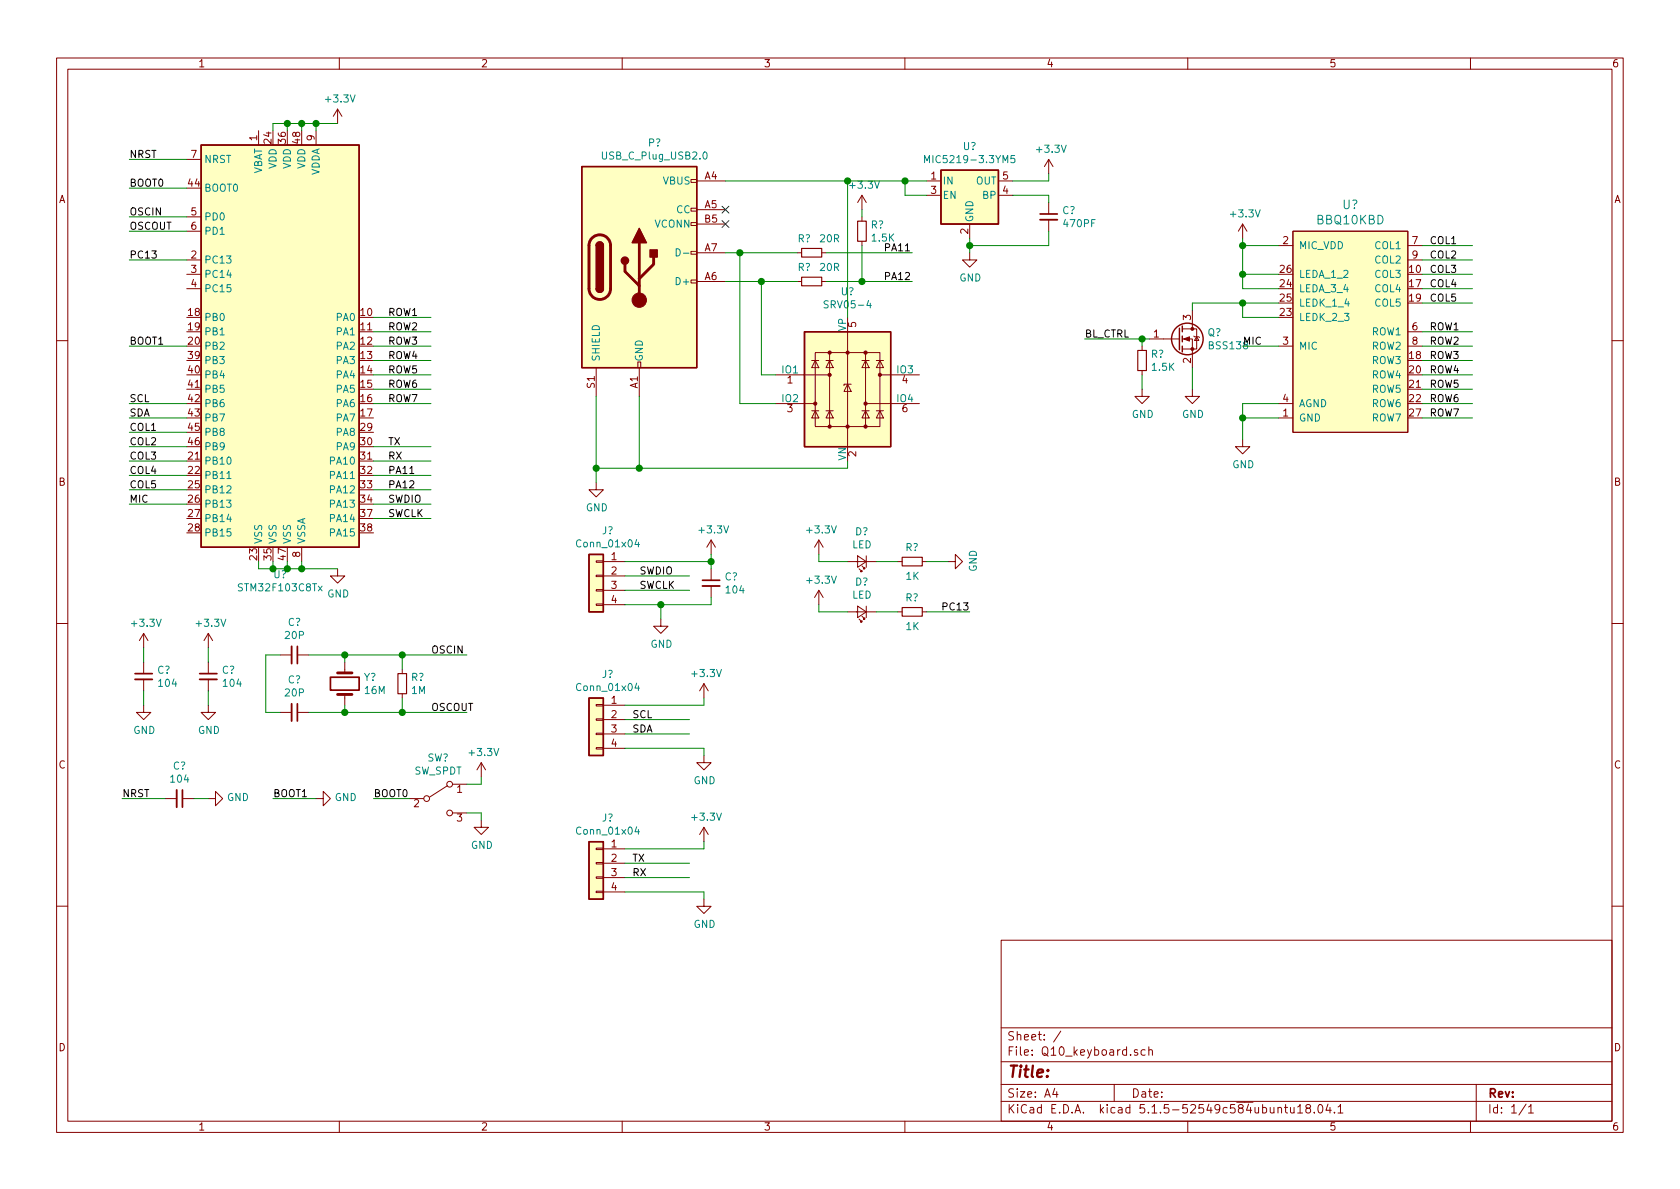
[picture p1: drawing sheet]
<svg xmlns="http://www.w3.org/2000/svg" width="297mm" height="210mm" viewBox="0 0 297 210" stroke-linecap="round" stroke-linejoin="round" font-family="sans-serif">
<g fill="none" stroke="#840000" stroke-width=".18">
<path d="M10 10.3h277v189.9h-277zM12 12.2h273v186.1h-273zM59.7 19.3l-.8 1.3M59.7 19.3v2.5M59.7 19.3l.8 1.3M60 10.3v1.9M110 10.3v1.9M160 10.3v1.9M210 10.3v1.9M260 10.3v1.9M33 28.2h2.6M33 38.3h2.6"/>
<path d="M45.7 23.1v2.5M55.9 23.1v2.5M122.2 39.4h1v.5h-1zM122.2 36.8h1v.5h-1zM122.2 31.7h1v.6h-1zM123.2 32h5.1M123.2 37.1h5.1M123.2 39.6h5.1M152.4 34.5v2.6M152.4 38.3v.8M152.4 34.5l-.8 1.3M152.4 34.5l.8 1.3"/>
<path d="M163.8 32h2.6M163.8 34.5h2.6M171.4 39.6v2.6M176.5 32h2.6M176.5 34.5h2.6M185.4 28.2l-.7 1.3M185.4 28.2v2.5M185.4 35.8v2M185.4 38.9v2M185.4 28.2l.8 1.3M219.7 39.6l-.8 1.3M219.7 39.6v2.6"/>
<path d="M219.7 39.6l.8 1.3M33 46h2.6M33 48.5h2.6M33 51h2.6M33 40.9h2.6M122.2 49.5h1v.5h-1zM122.2 44.4h1v.6h-1zM123.2 49.8h5.1M123.2 44.7h5.1M141 49.8h.7M141 44.7h.7M145.3 49.8h.7"/>
<path d="M145.3 44.7h.7M149.9 58.7v20.3M152.4 42.7v.7M171.4 44.7v1.3h1.3l-1.3 1.2-1.2-1.2h1.2M203.2 59.9h5.3M209 59.9h1.8v5.1M209 58.2h2.6v3.5h-2.6M210.8 54.9v3.3M211.1 59.4l.1 .2h.8l.1 .1M211.6 59.6l.4 .6h-.8zM226.1 43.4h2.5M228.6 40.9h20.3v35.5h-20.3z"/>
<path d="M248.9 43.4h2.6M248.9 58.7h2.6M248.9 46h2.6M10 60.2h2M105.4 65v5.1M112.8 64h.5v1h-.5zM113 65v5.1M137.2 71.4h6.9M137.2 66.3h9.5M143.5 72.6h1.3M143.5 63.7h1.3M144.1 62.4h11.5v13h-11.5z"/>
<path d="M144.1 72.6l.7 1.3h-1.3zM144.1 63.7l.7 1.3h-1.3zM146 72.6h1.3M146 63.7h1.3M146.7 72.6l.6 1.3h-1.3zM146.7 63.7l.6 1.3h-1.3zM146.7 62.4v13M149.9 67.9l.6 1.3h-1.3zM150.5 67.9h-1.3v.3M152.4 72.6h1.3M152.4 63.7h1.3M153 72.6l.7 1.3h-1.3z"/>
<path d="M153 63.7l.7 1.3h-1.3zM153 71.4h9.6M153 62.4v13M154.9 72.6h1.3M154.9 63.7h1.3M155.6 72.6l.6 1.3h-1.3zM155.6 63.7l.6 1.3h-1.3zM155.6 66.3h7M201.9 68.8v1.3h1.3l-1.3 1.3-1.2-1.3h1.2M201.9 61.2v.8M201.9 65.5v.8M210.8 68.8v1.3h1.3l-1.3 1.3-1.3-1.3h1.3"/>
<path d="M219.7 77.7v1.3h1.3l-1.3 1.3-1.3-1.3h1.3M226.1 73.9h2.5M226.1 61.2h2.5M226.1 71.4h2.5M248.9 61.2h2.6M285 60.2h2M53.3 96.8v2.5M105.4 99.2h1.3v.2h-1.3zM105.4 85.3v1.3h1.3l-1.3 1.3-1.3-1.3h1.3M106.7 99.3h3.8M125.7 95.5v2.5M125.7 95.5l-.7 1.3"/>
<path d="M125.7 95.5l.8 1.3M144.8 95.5v2.5M144.8 95.5l-.8 1.3M144.8 95.5l.7 1.3M149.9 99.3h5M151.6 98.3l1.6 1-1.6 1zM153.2 98.3v2M158.7 99.3h.8M163.1 99.3h.7M167.6 99.3h1.3v-1.3l1.3 1.3-1.3 1.3v-1.3M10 110.3h2M25.4 112v2.5"/>
<path d="M25.4 117.1v2M25.4 112l-.8 1.3M25.4 112l.8 1.3M36.8 112l-.7 1.3M36.8 112v2.5M36.8 117.1v2M36.8 112l.8 1.3M49.5 115.8h2.1M52.6 115.8h2M59.7 100.6v1.2h1.3l-1.3 1.3-1.3-1.3h1.3M61 117.1v1.9M71.1 118.4v.7"/>
<path d="M105.4 106.8h1.3v.3h-1.3zM105.4 104.3h1.3v.2h-1.3zM105.4 101.7h1.3v.3h-1.3zM106.7 101.8h3.8M106.7 104.4h3.8M106.7 106.9h3.8M116.8 109.5v1.2h1.3l-1.3 1.3-1.2-1.3h1.2M125.7 100.6v2M125.7 103.6v2.1M144.8 104.4l-.8 1.3M144.8 104.4v2.5M144.8 104.4l.7 1.3"/>
<path d="M149.9 108.2h5M151.6 107.2l1.6 1-1.6 1zM151.9 109.5l.5 .5h-.3h.3v-.3M151.9 100.6l.5 .5h-.3h.3v-.3M152.4 109l.5 .5h-.2h.2v-.3M152.4 100.1l.5 .5h-.2h.2v-.3M153.2 107.2v2M158.7 108.2h.8M163.1 108.2h.7M285 110.3h2M25.4 124.7v1.3h1.3l-1.3 1.2-1.3-1.2h1.3M25.4 120.1v2.1"/>
<path d="M36.8 124.7v1.3h1.3l-1.3 1.2-1.2-1.2h1.2M36.8 120.1v2.1M49.5 126h2.1M52.6 126h2M61 122.8v1.9M71.1 122.7v.7M79.1 138.9l-3.2 2.1M80 138.7h2.5M85.1 134.9l-.8 1.2M85.1 134.9v2.5M85.1 134.9l.8 1.2M105.4 132.2h1.3v.3h-1.3z"/>
<path d="M105.4 129.7h1.3v.2h-1.3zM105.4 124.6h1.3v.2h-1.3zM105.4 127.1h1.3v.3h-1.3zM106.7 124.7h3.8M106.7 127.2h3.8M106.7 129.8h3.8M106.7 132.3h3.8M124.5 133.6v1.3h1.2l-1.2 1.2-1.3-1.2h1.3M124.5 120.9l-.8 1.3M124.5 120.9v2.5M124.5 120.9l.7 1.3M29.2 141.2h2"/>
<path d="M32.3 141.2h2M36.8 141.2h1.3v-1.3l1.3 1.3-1.3 1.3v-1.3M55.9 141.2h1.2v-1.3l1.3 1.3-1.3 1.3v-1.3M72.4 141.2h2.5M80 143.8h2.5M85.1 145v1.3h1.3l-1.3 1.3-1.3-1.3h1.3M105.4 157.6h1.3v.3h-1.3zM105.4 155.1h1.3v.2h-1.3zM105.4 150h1.3v.2h-1.3zM105.4 152.5h1.3v.3h-1.3zM106.7 150.1h3.8M106.7 152.6h3.8"/>
<path d="M106.7 155.2h3.8M106.7 157.7h3.8M124.5 159v1.3h1.2l-1.2 1.2-1.3-1.2h1.3M124.5 146.3v2.5M124.5 146.3l-.8 1.3M124.5 146.3l.7 1.3M10 160.2h2M177 166.3h108v32h-108zM285 160.2h2M60 198.3v1.9M110 198.3v1.9M160 198.3v1.9"/>
<path d="M177 194.8h108M177 191.8h108M177 187.8h108M177 181.8h108M186.5 192.5l-.4 1h1M186.8 193v1M187.6 182.3l-1.3 2M197 191.8v3M201.1 185.7l-.3-.1-.2 .2v.2l.5 .2v.3h-.5M202.5 185.7l-.4-.1-.3 .3v.6l.3 .1 .4-.1M203.1 185.7l.2-.1 .4 .1 .1 .9M203.1 185.1v1.5"/>
<path d="M210 198.3v1.9M226 196l.2-.2 .3 .1 .1 .9M227.1 195.8h.6M227.3 195.3v1.3l.4 .2M228.2 195.8v.9l.4 .1 .2-.1M228.8 195.8v1M229.4 195.8l.5-.5v1.5M229.4 196.8h.9M231.2 196l-.3-.2v-.3a.48 .48 0 0 1 .7-.1l.1 .2-.1 .3-.6 .1-.1 .3v.4l.3 .1 .4-.1 .1-.2v-.2l-.3-.3M232.4 196.7v.1M233.1 195.5l.3-.2a.8 .8 0 0 1 .5 .8 .8 .8 0 0 1-.5 .7l-.3-.1-.1-.4zM234.8 195.2l-.4 1.1h1"/>
<path d="M235.2 195.8v1M235.9 196.7v.1M236.6 195.8l.4-.5v1.5M236.6 196.8h.8M260 198.3v1.9M261 191.8v6.5M269.8 195.2l-1.2 2M270.3 195.8l.4-.5v1.5M270.3 196.8h.8"/>
<circle cx="79.5" cy="138.7" r=".51"/>
<circle cx="75.4" cy="141.2" r=".51"/>
<circle cx="79.5" cy="143.8" r=".51"/>
</g>
<path d="M183.9 38.9h3M51.6 114.3v3M124.2 103.6h3.1M23.9 120.1h3M31.2 139.7v3M35.3 120.1h3.1M51.6 124.5v3" fill="none" stroke="#840000" stroke-width=".33"/>
<path d="M183.9 37.8h3M23.9 119.1h3M35.3 119.1h3.1M52.6 114.3v3M58.4 119.8h5.1v2.2h-5.1zM124.2 102.6h3.1M32.3 139.7v3M52.6 124.5v3" fill="none" stroke="#840000" stroke-width=".3"/>
<path d="M151.6 39.1h1.6v3.6h-1.6zM141.7 49h3.6v1.5h-3.6zM141.7 43.9h3.6v1.6h-3.6zM201.2 62h1.5v3.5h-1.5zM159.5 98.5h3.6v1.6h-3.6zM70.4 119.1h1.5v3.6h-1.5zM159.5 107.4h3.6v1.6h-3.6z" fill="none" stroke="#840000" stroke-width=".2"/>
<g fill="#ffffc2" stroke="#ffffc2" stroke-width=".18">
<path d="M104.1 123.4h2.6v10.2h-2.6z"/>
<path d="M166.4 30.1h10.1v9.5h-10.1z"/>
<path d="M228.6 40.9h20.3v35.5h-20.3z"/>
<path d="M142.2 58.7h15.3v20.3h-15.3z"/>
<path d="M102.9 29.5h20.3v35.5h-20.3z"/>
<path d="M104.1 98h2.6v10.2h-2.6z"/>
<path d="M35.6 25.6h27.9v71.2h-27.9z"/>
<path d="M104.1 148.8h2.6v10.2h-2.6z"/>
</g>
<g fill="none" stroke="#840000" stroke-width=".25">
<path d="M35.6 25.6h27.9v71.2h-27.9zM102.9 29.5h20.3v35.5h-20.3zM166.4 30.1h10.1v9.5h-10.1zM105.4 51a.63 .63 0 0 0 .6 .7 .63 .63 0 0 0 .7-.7M105.4 43.4a.63 .63 0 0 1 .6-.6 .63 .63 0 0 1 .7 .6M142.2 58.7h15.3v20.3h-15.3zM208.5 58v3.8M209 57.7v1M209 59.4v1M209 61.2v1M104.1 98h2.6v10.2h-2.6zM104.1 123.4h2.6v10.2h-2.6z"/>
<path d="M104.1 148.8h2.6v10.2h-2.6z"/>
<circle cx="209.9" cy="59.9" r="2.79"/>
</g>
<g fill="none" stroke="#008484" stroke-width=".18">
<path d="M124.4 27l.2-.1a.67 .67 0 0 1 .4 .6 .67 .67 0 0 1-.4 .6l-.3-.4zM163.5 28.8v-1.3l.4 .9 .4-.9v1.3M179.4 27.5h-.6l-.1 .6 .2-.1 .5 .1v.5l-.2 .2-.5-.2M119.6 44a.64 .64 0 0 1 .7 .6 .64 .64 0 0 1-.7 .7zM120.8 44.8h1M146.4 53.3l-.5-.1-.2 .2 .1 .3 .6 .3v.3l-.2 .2-.5-.1M153.6 53.1l-.3 .9h.8M40.1 84.6h.7M112.6 95.4l-.3 .9h.8M112.9 95.9v.8M112.6 120.8l-.3 .9h.8M112.9 121.3v.8"/>
<path d="M112.6 146.2l-.3 .9h.8M112.9 146.7v.8"/>
</g>
<g fill="#840000" stroke="#840000" stroke-width=".18">
<path d="M209.3 59.9l1-.3v.7z"/>
<circle cx="210.8" cy="61.7" r=".25"/>
<circle cx="210.8" cy="58.2" r=".25"/>
<circle cx="144.1" cy="71.4" r=".28"/>
<circle cx="146.7" cy="75.4" r=".28"/>
<circle cx="146.7" cy="66.3" r=".28"/>
<circle cx="146.7" cy="62.4" r=".28"/>
<circle cx="149.9" cy="75.4" r=".28"/>
<circle cx="149.9" cy="62.4" r=".28"/>
<circle cx="153" cy="75.4" r=".28"/>
<circle cx="153" cy="71.4" r=".28"/>
<circle cx="153" cy="62.4" r=".28"/>
<circle cx="155.6" cy="66.3" r=".28"/>
<circle cx="113" cy="53.1" r="1.27"/>
</g>
<path d="M104.7 42.1a1.89 1.89 0 0 1 2.1-.4 1.89 1.89 0 0 1 1.1 1.7v7.6a1.9 1.9 0 0 1-1.9 2 1.9 1.9 0 0 1-1.9-2v-7.7l.1-.5zM110.5 46.7v1.3l2.5 2.5M113 42.9v10.2M115.6 45.5v1.2l-2.6 2.6M59.7 119h2.5M59.7 122.8h2.5" fill="none" stroke="#840000" stroke-width=".51"/>
<g fill="#840000" stroke="#840000" stroke-width=".25">
<path d="M105.4 51h1.3a.63 .63 0 0 1-.7 .7 .63 .63 0 0 1-.6-.7z"/>
<path d="M105.6 43a.63 .63 0 0 1 .7-.2 .63 .63 0 0 1 .4 .6h-1.3z"/>
<path d="M105.4 43.4h1.3v7.6h-1.3z"/>
<path d="M114.9 44.2h1.3v1.3h-1.3z"/>
<path d="M113 40.4l1.3 2.5h-2.5z"/>
<circle cx="110.5" cy="46.1" r=".63"/>
</g>
<g fill="none" stroke="#008400" stroke-width=".18">
<path d="M22.9 28.2h10.1M22.9 33.3h10.1M22.9 38.3h10.1M50.8 21.8v1.3M53.3 21.8v1.3M55.9 21.8v1.3M59.7 21.8h-11.4v1.3M128.3 32h35.5M149.9 32v24.1M152.4 37.1v1.2M160 32v2.5h3.8M179.1 34.5h6.3v1.3"/>
<path d="M185.4 30.7v1.3h-6.3M22.9 46h10.1M22.9 40.9h10.1M66 58.7h10.2M66 56.1h10.2M128.3 49.8h12.7M128.3 44.7h12.7M130.8 44.7v26.7h6.4M134.6 49.8v16.5h2.6M146 49.8h15.3M146 44.7h15.3M152.4 43.4v6.4"/>
<path d="M171.4 42.2v2.5M185.4 40.9v2.5h-14M191.8 59.9h11.4M201.9 59.9v1.3M219.7 43.4h6.4M219.7 48.5h6.4M219.7 42.2v8.8h6.4M219.7 53.6v2.5h6.4M226.1 53.6h-15.3v1.3M251.5 46h8.8M251.5 43.4h8.8M251.5 58.7h8.8"/>
<path d="M251.5 53.6h8.8M251.5 48.5h8.8M251.5 51h8.8M22.9 61.2h10.1M22.9 73.9h10.1M22.9 71.4h10.1M22.9 79h10.1M22.9 76.4h10.1M66 61.2h10.2M66 68.8h10.2M66 66.3h10.2M66 63.7h10.2"/>
<path d="M66 71.4h10.2M66 79h10.2M105.4 70.1v15.2M113 70.1v12.7M201.9 66.3v2.5M210.8 65v3.8M219.7 61.2h6.4M219.7 73.9h6.4M226.1 71.4h-6.4v6.3M251.5 61.2h8.8M251.5 68.8h8.8M251.5 66.3h8.8"/>
<path d="M251.5 63.7h8.8M251.5 73.9h8.8M251.5 71.4h8.8M22.9 86.6h10.1M22.9 89.1h10.1M22.9 84.1h10.1M22.9 81.5h10.1M45.7 99.3v1.3h2.6v-1.3M50.8 99.3v1.3h8.9M53.3 99.3v1.3M66 91.7h10.2M66 86.6h10.2"/>
<path d="M66 89.1h10.2M66 84.1h10.2M66 81.5h10.2M110.5 99.3h15.2M125.7 98v2.6M144.8 98v1.3h5.1M149.9 81.5v1.3h-44.5M154.9 99.3h3.8M163.8 99.3h3.8M25.4 114.5v2.6M36.8 114.5v2.6M49.5 115.8h-2.5v10.2h2.5"/>
<path d="M54.6 115.8h27.9M61 115.8v1.3M71.1 115.8v2.6M110.5 101.8h11.4M110.5 104.4h11.4M116.8 106.9v2.6M125.7 105.7v1.2h-15.2M144.8 106.9v1.3h5.1M154.9 108.2h3.8M163.8 108.2h7.6M25.4 122.2v2.5M36.8 122.2v2.5"/>
<path d="M54.6 126h27.9M61 124.7v1.3M71.1 123.4v2.6M85.1 137.4v1.3h-2.6M110.5 132.3h14v1.3M110.5 127.2h11.4M110.5 129.8h11.4M124.5 123.4v1.3h-14M21.6 141.2h7.6M34.3 141.2h2.5M48.3 141.2h7.6M66 141.2h6.4"/>
<path d="M82.5 143.8h2.6v1.2M110.5 157.7h14v1.3M110.5 152.6h11.4M110.5 155.2h11.4M124.5 148.8v1.3h-14"/>
</g>
<path d="M160.1 44.4h.7M72.5 83.7h.7" fill="none" stroke="#000" stroke-width=".18"/>
<g fill="#008400" stroke="#008400" stroke-width=".25">
<circle cx="53.3" cy="100.6" r=".51"/>
<circle cx="219.7" cy="48.5" r=".51"/>
<circle cx="134.6" cy="49.8" r=".51"/>
<circle cx="152.4" cy="49.8" r=".51"/>
<circle cx="149.9" cy="32" r=".51"/>
<circle cx="130.8" cy="44.7" r=".51"/>
<circle cx="219.7" cy="43.4" r=".51"/>
<circle cx="48.3" cy="100.6" r=".51"/>
<circle cx="50.8" cy="21.8" r=".51"/>
<circle cx="53.3" cy="21.8" r=".51"/>
<circle cx="219.7" cy="73.9" r=".51"/>
<circle cx="55.9" cy="21.8" r=".51"/>
<circle cx="201.9" cy="59.9" r=".51"/>
<circle cx="105.4" cy="82.8" r=".51"/>
<circle cx="116.8" cy="106.9" r=".51"/>
<circle cx="160" cy="32" r=".51"/>
<circle cx="171.5" cy="43.4" r=".51"/>
<circle cx="113" cy="82.8" r=".51"/>
<circle cx="71.1" cy="126" r=".51"/>
<circle cx="71.1" cy="115.8" r=".51"/>
<circle cx="50.8" cy="100.6" r=".51"/>
<circle cx="61" cy="126" r=".51"/>
<circle cx="219.7" cy="53.6" r=".51"/>
<circle cx="125.7" cy="99.3" r=".51"/>
<circle cx="61" cy="115.8" r=".51"/>
</g>
<path d="M127.7 36.5l1.2 1.2M127.7 39l1.2 1.2M128.9 36.5l-1.2 1.2M128.9 39l-1.2 1.2" fill="none" stroke="#000084" stroke-width=".18"/>
<text font-size="2.8" fill="#840000" x="178" y="190.5">Title:</text>
<g font-size="2.1" fill="#008484">
<text x="232.9" y="39.7">BBQ10KBD</text>
<text x="237.4" y="37">U?</text>
</g>
<g font-size="2.1" fill="#840000">
<text x="178" y="184">Sheet: /</text>
<text x="178" y="186.7">File: Q10_keyboard.sch</text>
<text x="178" y="196.9">KiCad E.D.A. kicad 5.1.5-52549c584ubuntu18.04.1</text>
<text x="178" y="194.1">Size: A4</text>
<text x="200" y="194.1">Date:</text>
<text x="263" y="194.1">Rev:</text>
<text x="263" y="196.9">Id: 1/1</text>
</g>
<g font-size="1.8" fill="#840000">
<text x="35" y="11.9">1</text>
<text x="85" y="11.9">2</text>
<text x="135" y="11.9">3</text>
<text x="185" y="11.9">4</text>
<text x="235" y="11.9">5</text>
<text x="285" y="11.9">6</text>
<text x="33.8" y="27.9">7</text>
<text x="45.5" y="24.9" transform="rotate(-90 45.5 24.9)">1</text>
<text x="48" y="25.3" transform="rotate(-90 48 25.3)">24</text>
<text x="50.5" y="25.3" transform="rotate(-90 50.5 25.3)">36</text>
<text x="53.1" y="25.3" transform="rotate(-90 53.1 25.3)">48</text>
<text x="55.6" y="24.9" transform="rotate(-90 55.6 24.9)">9</text>
<text x="10.4" y="35.9">A</text>
<text x="33.3" y="33">44</text>
<text x="124.6" y="31.7">A4</text>
<text x="164.6" y="31.7">1</text>
<text x="164.6" y="34.3">3</text>
<text x="177.3" y="34.3">4</text>
<text x="177.3" y="31.7">5</text>
<text x="285.4" y="35.9">A</text>
<text x="33.8" y="38.1">5</text>
<text x="33.8" y="40.6">6</text>
<text x="124.6" y="36.8">A5</text>
<text x="124.6" y="39.4">B5</text>
<text x="171.2" y="41.4" transform="rotate(-90 171.2 41.4)">2</text>
<text x="33.8" y="45.7">2</text>
<text x="124.6" y="44.4">A7</text>
<text x="226.8" y="43.2">2</text>
<text x="249.7" y="43.2">7</text>
<text x="249.7" y="45.7">9</text>
<text x="33.8" y="48.3">3</text>
<text x="33.8" y="50.8">4</text>
<text x="124.6" y="49.5">A6</text>
<text x="226.4" y="50.8">24</text>
<text x="226.4" y="53.3">25</text>
<text x="226.4" y="48.3">26</text>
<text x="249.2" y="48.3">10</text>
<text x="249.2" y="50.8">17</text>
<text x="249.2" y="53.3">19</text>
<text x="33.3" y="55.9">18</text>
<text x="33.3" y="58.4">19</text>
<text x="63.8" y="55.9">10</text>
<text x="63.8" y="58.4">11</text>
<text x="151.4" y="57.9" transform="rotate(-90 151.4 57.9)">5</text>
<text x="204" y="59.7">1</text>
<text x="210.6" y="56.6" transform="rotate(-90 210.6 56.6)">3</text>
<text x="226.4" y="55.9">23</text>
<text x="249.7" y="58.4">6</text>
<text x="33.3" y="61">20</text>
<text x="33.3" y="63.5">39</text>
<text x="63.8" y="61">12</text>
<text x="63.8" y="63.5">13</text>
<text x="210.6" y="64.2" transform="rotate(-90 210.6 64.2)">2</text>
<text x="226.8" y="61">3</text>
<text x="249.2" y="63.5">18</text>
<text x="249.7" y="61">8</text>
<text x="33.3" y="66">40</text>
<text x="33.3" y="68.6">41</text>
<text x="33.3" y="71.1">42</text>
<text x="63.8" y="66">14</text>
<text x="63.8" y="68.6">15</text>
<text x="63.8" y="71.1">16</text>
<text x="105.2" y="68.6" transform="rotate(-90 105.2 68.6)">S1</text>
<text x="112.8" y="68.7" transform="rotate(-90 112.8 68.7)">A1</text>
<text x="139.2" y="67.8">1</text>
<text x="159.5" y="67.8">4</text>
<text x="226.8" y="71.1">4</text>
<text x="249.2" y="66">20</text>
<text x="249.2" y="68.6">21</text>
<text x="249.2" y="71.1">22</text>
<text x="33.3" y="73.7">43</text>
<text x="33.3" y="76.2">45</text>
<text x="63.8" y="73.7">17</text>
<text x="63.8" y="76.2">29</text>
<text x="139.2" y="72.9">3</text>
<text x="159.5" y="72.9">6</text>
<text x="226.8" y="73.7">1</text>
<text x="249.2" y="73.7">27</text>
<text x="33.3" y="81.3">21</text>
<text x="33.3" y="83.8">22</text>
<text x="33.3" y="78.7">46</text>
<text x="63.8" y="81.3">31</text>
<text x="63.8" y="83.8">32</text>
<text x="63.8" y="78.7">30</text>
<text x="151.4" y="80.7" transform="rotate(-90 151.4 80.7)">2</text>
<text x="10.4" y="85.9">B</text>
<text x="33.3" y="86.4">25</text>
<text x="33.3" y="88.9">26</text>
<text x="63.8" y="86.4">33</text>
<text x="63.8" y="88.9">34</text>
<text x="285.4" y="85.9">B</text>
<text x="33.3" y="91.4">27</text>
<text x="33.3" y="94">28</text>
<text x="63.8" y="91.4">37</text>
<text x="63.8" y="94">38</text>
<text x="45.5" y="99" transform="rotate(-90 45.5 99)">23</text>
<text x="48" y="99" transform="rotate(-90 48 99)">35</text>
<text x="50.5" y="99" transform="rotate(-90 50.5 99)">47</text>
<text x="53.1" y="98.5" transform="rotate(-90 53.1 98.5)">8</text>
<text x="108.1" y="99.1">1</text>
<text x="108.1" y="101.6">2</text>
<text x="108.1" y="104.1">3</text>
<text x="108.1" y="106.7">4</text>
<text x="108.1" y="124.5">1</text>
<text x="108.1" y="127">2</text>
<text x="108.1" y="129.5">3</text>
<text x="10.4" y="135.9">C</text>
<text x="108.1" y="132.1">4</text>
<text x="285.4" y="135.9">C</text>
<text x="73.2" y="142.7">2</text>
<text x="80.8" y="140.2">1</text>
<text x="80.8" y="145.3">3</text>
<text x="108.1" y="149.9">1</text>
<text x="108.1" y="152.4">2</text>
<text x="108.1" y="154.9">3</text>
<text x="108.1" y="157.5">4</text>
<text x="10.4" y="185.9">D</text>
<text x="285.4" y="185.9">D</text>
<text x="35" y="199.9">1</text>
<text x="85" y="199.9">2</text>
<text x="135" y="199.9">3</text>
<text x="185" y="199.9">4</text>
<text x="235" y="199.9">5</text>
<text x="285" y="199.9">6</text>
</g>
<g font-size="1.8" fill="#008484">
<text x="57.7" y="18.1">+3.3V</text>
<text x="36.1" y="28.8">NRST</text>
<text x="48.9" y="29.9" transform="rotate(-90 48.9 29.9)">VDD</text>
<text x="51.4" y="29.9" transform="rotate(-90 51.4 29.9)">VDD</text>
<text x="54" y="29.9" transform="rotate(-90 54 29.9)">VDD</text>
<text x="106.8" y="28.2">USB_C_Plug_USB2.0</text>
<text x="114.6" y="25.9">P?</text>
<text x="164.5" y="28.8">MIC5219-3.3YM5</text>
<text x="170.3" y="26.5">U?</text>
<text x="183.5" y="27">+3.3V</text>
<text x="36.1" y="33.9">BOOT0</text>
<text x="46.4" y="31" transform="rotate(-90 46.4 31)">VBAT</text>
<text x="56.5" y="31.2" transform="rotate(-90 56.5 31.2)">VDDA</text>
<text x="117.3" y="32.6">VBUS</text>
<text x="150.4" y="33.4">+3.3V</text>
<text x="166.6" y="32.6">IN</text>
<text x="166.6" y="35.2">EN</text>
<text x="172.5" y="32.6">OUT</text>
<text x="173.8" y="35.2">BP</text>
<text x="36.1" y="39">PD0</text>
<text x="36.1" y="41.5">PD1</text>
<text x="115.8" y="40.3">VCONN</text>
<text x="119.6" y="37.7">CC</text>
<text x="154" y="40.4">R?</text>
<text x="172.1" y="39.4" transform="rotate(-90 172.1 39.4)">GND</text>
<text x="187.8" y="37.9">C?</text>
<text x="188.2" y="40.2">470PF</text>
<text x="217.8" y="38.4">+3.3V</text>
<text x="36.1" y="46.6">PC13</text>
<text x="141" y="47.9">R?</text>
<text x="141" y="42.8">R?</text>
<text x="145.1" y="47.9">20R</text>
<text x="145.1" y="42.8">20R</text>
<text x="154.3" y="42.7">1.5K</text>
<text x="229.6" y="44.1">MIC_VDD</text>
<text x="243.2" y="44.1">COL1</text>
<text x="243.2" y="46.6">COL2</text>
<text x="36.1" y="49.1">PC14</text>
<text x="36.1" y="51.7">PC15</text>
<text x="119.9" y="50.4">D+</text>
<text x="148.7" y="52.2">U?</text>
<text x="169.6" y="49.8">GND</text>
<text x="229.6" y="51.7">LEDA_3_4</text>
<text x="229.6" y="49.1">LEDA_1_2</text>
<text x="243.2" y="49.1">COL3</text>
<text x="243.2" y="51.7">COL4</text>
<text x="36.1" y="56.8">PB0</text>
<text x="36.1" y="59.3">PB1</text>
<text x="59.6" y="56.8">PA0</text>
<text x="59.6" y="59.3">PA1</text>
<text x="146.3" y="54.5">SRV05-4</text>
<text x="149.6" y="58.6" transform="rotate(-90 149.6 58.6)">VP</text>
<text x="213.5" y="59.5">Q?</text>
<text x="229.6" y="56.8">LEDK_2_3</text>
<text x="229.6" y="54.2">LEDK_1_4</text>
<text x="242.6" y="59.3">ROW1</text>
<text x="243.2" y="54.2">COL5</text>
<text x="36.1" y="61.8">PB2</text>
<text x="36.1" y="64.4">PB3</text>
<text x="59.6" y="61.8">PA2</text>
<text x="59.6" y="64.4">PA3</text>
<text x="106" y="64" transform="rotate(-90 106 64)">SHIELD</text>
<text x="113.7" y="64" transform="rotate(-90 113.7 64)">GND</text>
<text x="203.5" y="63.3">R?</text>
<text x="203.8" y="65.6">1.5K</text>
<text x="213.9" y="61.8">BSS138</text>
<text x="229.6" y="61.8">MIC</text>
<text x="242.6" y="64.4">ROW3</text>
<text x="242.6" y="61.8">ROW2</text>
<text x="36.1" y="66.9">PB4</text>
<text x="36.1" y="69.5">PB5</text>
<text x="59.6" y="66.9">PA4</text>
<text x="59.6" y="69.5">PA5</text>
<text x="138.3" y="66">IO1</text>
<text x="138.3" y="71.1">IO2</text>
<text x="158.6" y="66">IO3</text>
<text x="158.6" y="71.1">IO4</text>
<text x="242.6" y="66.9">ROW4</text>
<text x="242.6" y="69.5">ROW5</text>
<text x="36.1" y="72">PB6</text>
<text x="36.1" y="74.5">PB7</text>
<text x="36.1" y="77.1">PB8</text>
<text x="59.6" y="72">PA6</text>
<text x="59.6" y="74.5">PA7</text>
<text x="59.6" y="77.1">PA8</text>
<text x="200.1" y="73.9">GND</text>
<text x="209" y="73.9">GND</text>
<text x="229.6" y="74.5">GND</text>
<text x="229.6" y="72">AGND</text>
<text x="242.6" y="72">ROW6</text>
<text x="242.6" y="74.5">ROW7</text>
<text x="36.1" y="82.2">PB10</text>
<text x="36.1" y="79.6">PB9</text>
<text x="58.6" y="82.2">PA10</text>
<text x="59.6" y="79.6">PA9</text>
<text x="149.6" y="81.5" transform="rotate(-90 149.6 81.5)">VN</text>
<text x="217.9" y="82.8">GND</text>
<text x="36.1" y="84.7">PB11</text>
<text x="36.1" y="87.2">PB12</text>
<text x="36.1" y="89.8">PB13</text>
<text x="58.6" y="84.7">PA11</text>
<text x="58.6" y="87.2">PA12</text>
<text x="58.6" y="89.8">PA13</text>
<text x="36.1" y="92.3">PB14</text>
<text x="36.1" y="94.9">PB15</text>
<text x="58.6" y="92.3">PA14</text>
<text x="58.6" y="94.9">PA15</text>
<text x="103.6" y="90.4">GND</text>
<text x="106.5" y="94.5">J?</text>
<text x="123.8" y="94.3">+3.3V</text>
<text x="142.8" y="94.3">+3.3V</text>
<text x="151.2" y="94.7">D?</text>
<text x="46.4" y="96.3" transform="rotate(-90 46.4 96.3)">VSS</text>
<text x="48.9" y="96.3" transform="rotate(-90 48.9 96.3)">VSS</text>
<text x="51.4" y="96.3" transform="rotate(-90 51.4 96.3)">VSS</text>
<text x="54" y="96.3" transform="rotate(-90 54 96.3)">VSSA</text>
<text x="102.3" y="96.8">Conn_01x04</text>
<text x="150.6" y="97">LED</text>
<text x="160.1" y="97.5">R?</text>
<text x="172.7" y="101.1" transform="rotate(-90 172.7 101.1)">GND</text>
<text x="42.5" y="104.6">STM32F103C8Tx</text>
<text x="57.9" y="105.7">GND</text>
<text x="128.1" y="102.6">C?</text>
<text x="128.5" y="104.9">104</text>
<text x="142.8" y="103.2">+3.3V</text>
<text x="150.6" y="105.9">LED</text>
<text x="151.2" y="103.6">D?</text>
<text x="160.1" y="106.3">R?</text>
<text x="160.2" y="102.5">1K</text>
<text x="23.4" y="110.8">+3.3V</text>
<text x="34.9" y="110.8">+3.3V</text>
<text x="50.5" y="113">20P</text>
<text x="50.9" y="110.7">C?</text>
<text x="160.2" y="111.4">1K</text>
<text x="27.8" y="119.1">C?</text>
<text x="39.2" y="119.1">C?</text>
<text x="106.5" y="119.9">J?</text>
<text x="115" y="114.5">GND</text>
<text x="122.5" y="119.7">+3.3V</text>
<text x="28.1" y="121.5">104</text>
<text x="39.6" y="121.5">104</text>
<text x="50.5" y="123.2">20P</text>
<text x="50.9" y="120.8">C?</text>
<text x="64.3" y="120.4">Y?</text>
<text x="64.6" y="122.7">16M</text>
<text x="72.7" y="120.4">R?</text>
<text x="72.8" y="122.7">1M</text>
<text x="102.3" y="122.2">Conn_01x04</text>
<text x="23.6" y="129.8">GND</text>
<text x="35" y="129.8">GND</text>
<text x="30.6" y="136.1">C?</text>
<text x="73.2" y="137">SW_SPDT</text>
<text x="75.5" y="134.7">SW?</text>
<text x="83.1" y="133.7">+3.3V</text>
<text x="30.3" y="138.4">104</text>
<text x="40.1" y="141.7">GND</text>
<text x="59.2" y="141.7">GND</text>
<text x="122.6" y="138.7">GND</text>
<text x="102.3" y="147.6">Conn_01x04</text>
<text x="106.5" y="145.3">J?</text>
<text x="122.5" y="145.1">+3.3V</text>
<text x="83.3" y="150.1">GND</text>
<text x="122.6" y="164.1">GND</text>
</g>
<g font-size="1.8">
<text x="22.9" y="27.9">NRST</text>
<text x="22.9" y="33">BOOT0</text>
<text x="22.9" y="40.6">OSCOUT</text>
<text x="22.9" y="38.1">OSCIN</text>
<text x="22.9" y="45.7">PC13</text>
<text x="156.2" y="44.4">PA11</text>
<text x="252.7" y="45.7">COL2</text>
<text x="252.7" y="43.2">COL1</text>
<text x="156.2" y="49.5">PA12</text>
<text x="252.7" y="53.3">COL5</text>
<text x="252.7" y="50.8">COL4</text>
<text x="252.7" y="48.3">COL3</text>
<text x="68.6" y="55.9">ROW1</text>
<text x="68.6" y="58.4">ROW2</text>
<text x="191.8" y="59.7">BL_CTRL</text>
<text x="252.7" y="58.4">ROW1</text>
<text x="22.9" y="61">BOOT1</text>
<text x="68.6" y="61">ROW3</text>
<text x="68.6" y="63.5">ROW4</text>
<text x="219.7" y="61">MIC</text>
<text x="252.7" y="63.5">ROW3</text>
<text x="252.7" y="61">ROW2</text>
<text x="22.9" y="71.1">SCL</text>
<text x="68.6" y="71.1">ROW7</text>
<text x="68.6" y="68.6">ROW6</text>
<text x="68.6" y="66">ROW5</text>
<text x="252.7" y="71.1">ROW6</text>
<text x="252.7" y="68.6">ROW5</text>
<text x="252.7" y="66">ROW4</text>
<text x="22.9" y="73.7">SDA</text>
<text x="22.9" y="76.2">COL1</text>
<text x="252.7" y="73.7">ROW7</text>
<text x="22.9" y="83.8">COL4</text>
<text x="22.9" y="78.7">COL2</text>
<text x="22.9" y="81.3">COL3</text>
<text x="68.6" y="81.3">RX</text>
<text x="68.6" y="78.7">TX</text>
<text x="68.6" y="83.8">PA11</text>
<text x="22.9" y="88.9">MIC</text>
<text x="22.9" y="86.4">COL5</text>
<text x="68.6" y="86.4">PA12</text>
<text x="68.6" y="88.9">SWDIO</text>
<text x="68.6" y="91.4">SWCLK</text>
<text x="113" y="101.6">SWDIO</text>
<text x="113" y="104.1">SWCLK</text>
<text x="166.4" y="107.9">PC13</text>
<text x="76.2" y="115.6">OSCIN</text>
<text x="76.2" y="125.7">OSCOUT</text>
<text x="111.8" y="129.5">SDA</text>
<text x="111.8" y="127">SCL</text>
<text x="21.6" y="141">NRST</text>
<text x="48.3" y="141">BOOT1</text>
<text x="66" y="141">BOOT0</text>
<text x="111.8" y="154.9">RX</text>
<text x="111.8" y="152.4">TX</text>
</g>
<text font-size="1.8" fill="#008400" x="48.4" y="102.3">U?</text>
</svg>
